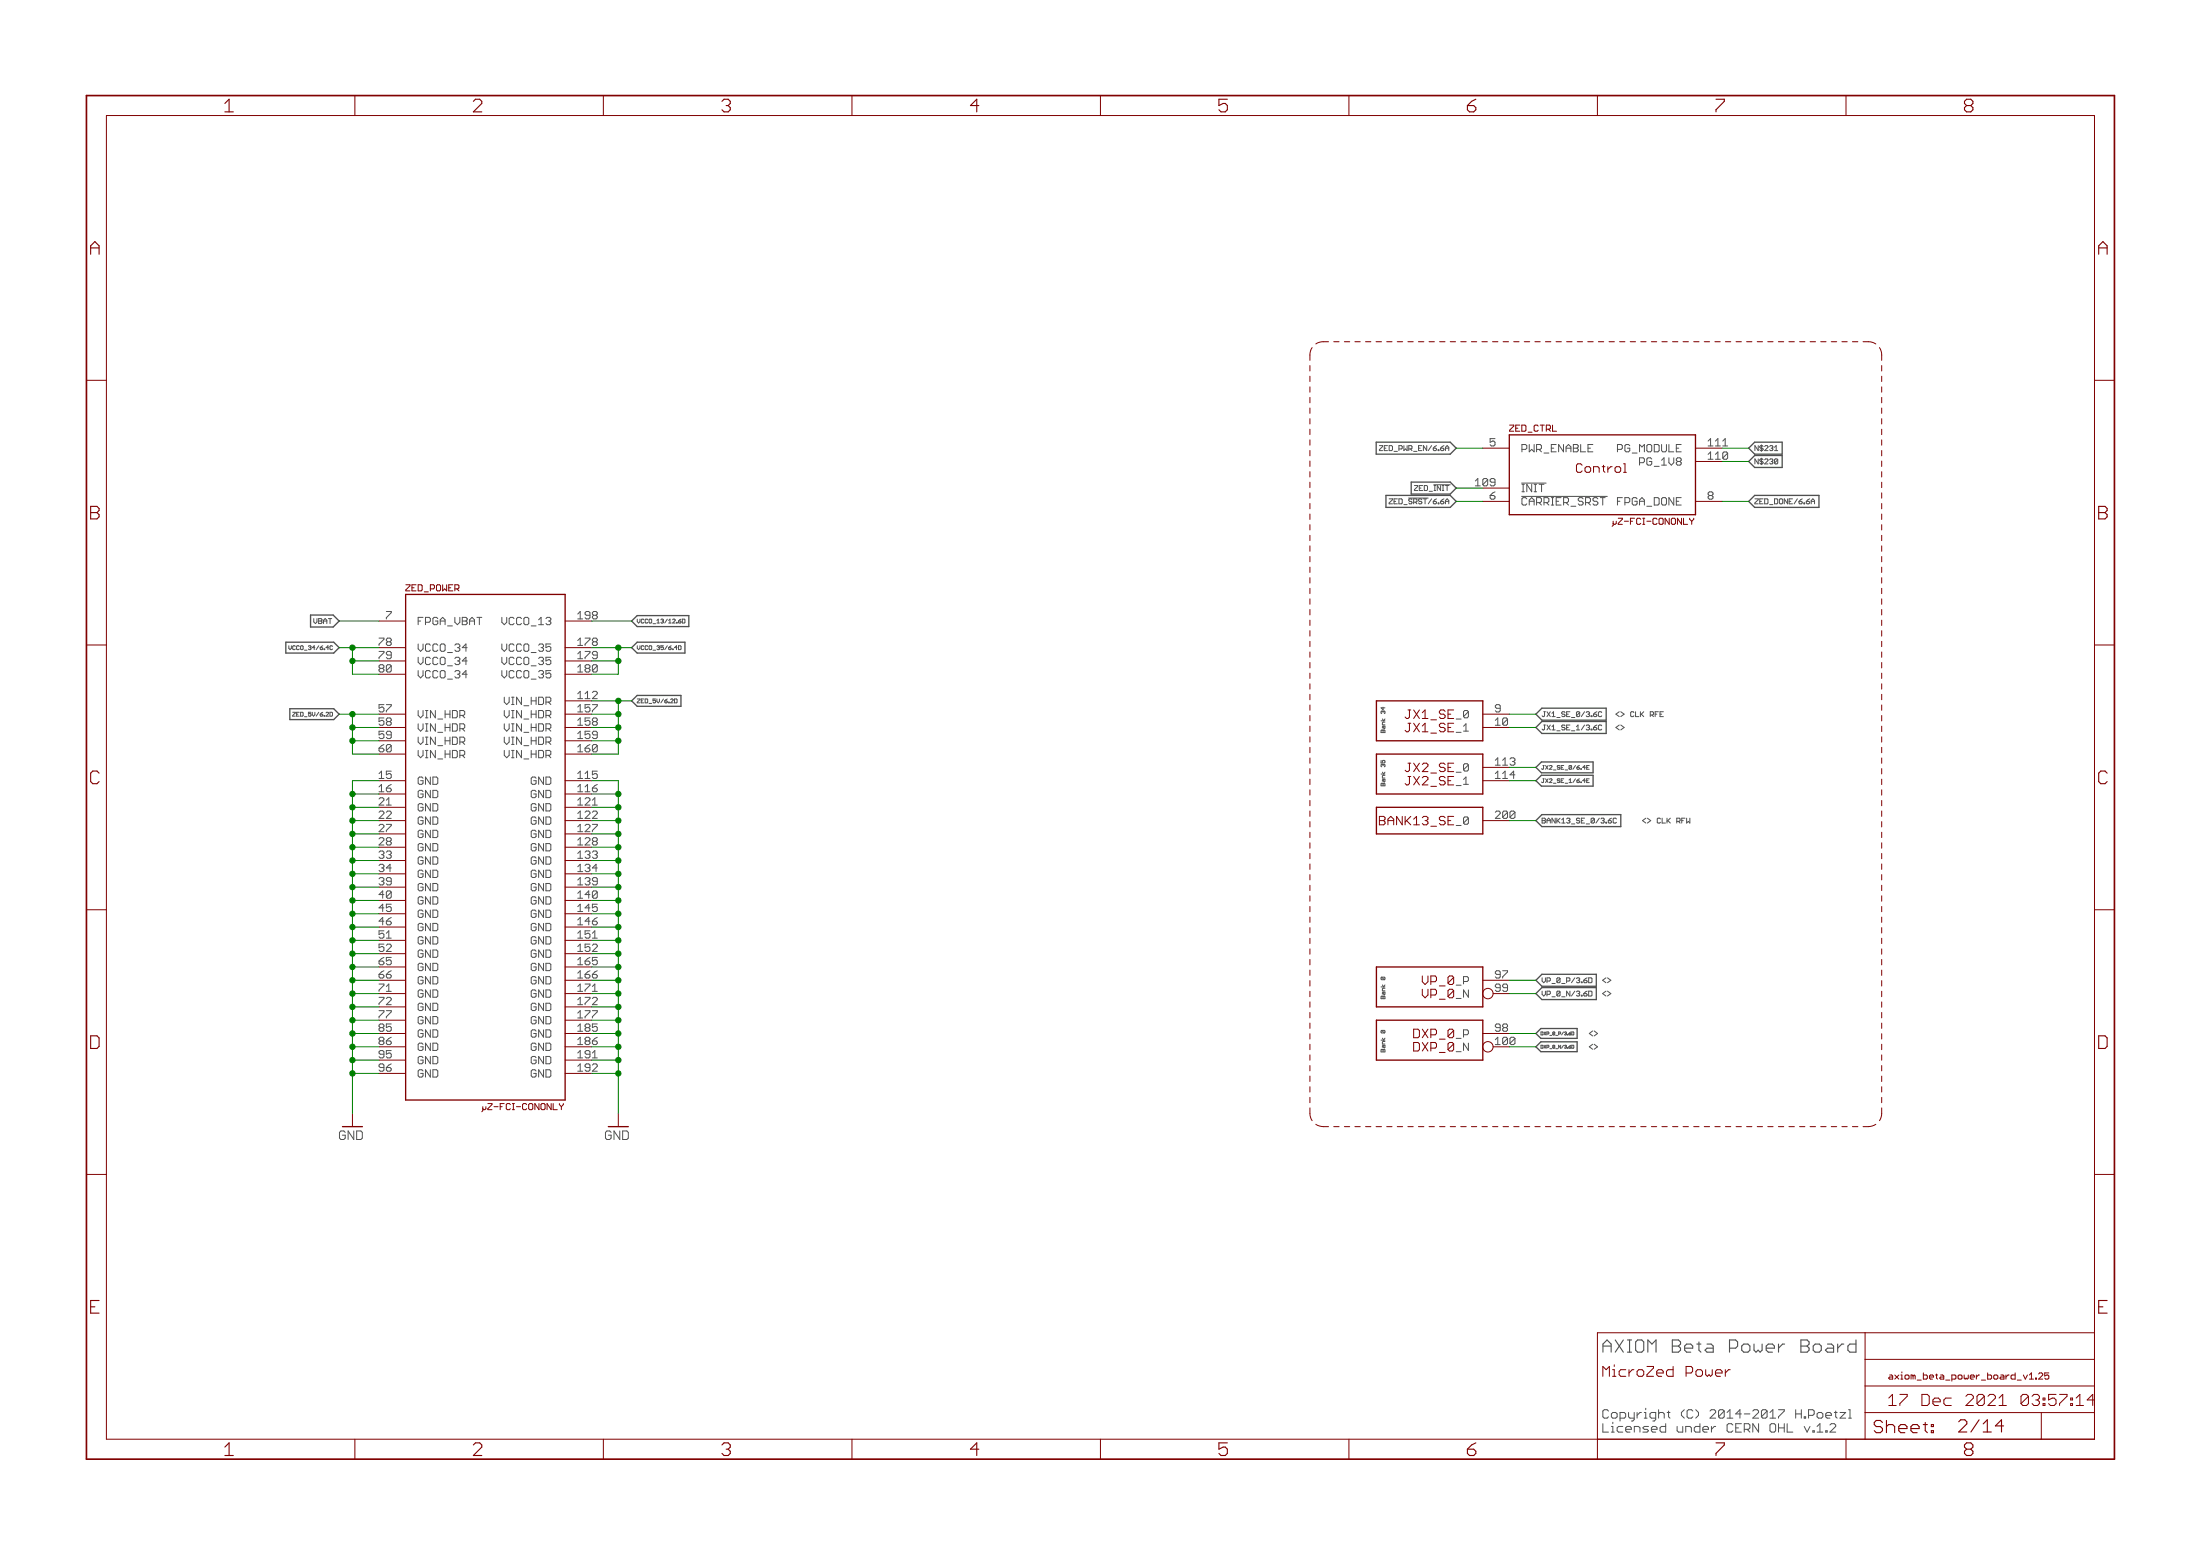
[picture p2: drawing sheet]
<svg xmlns="http://www.w3.org/2000/svg" width="420mm" height="297mm" viewBox="0 0 420 297" stroke-linecap="round" stroke-linejoin="round" font-family="sans-serif">
<path d="M351.7 256.6h.4M354.5 255.8v2.3h-1.2l-.4-.4v-.7l.4-.4h1.2" fill="none" stroke="#505050" stroke-width=".21"/>
<g fill="none" stroke="#505050" stroke-width=".19">
<path d="M265.3 95.2h.6M265.9 95.4l-.6 .6v.2h.6M269 95.1h3.8M273.8 92.5h3.2M290.6 94.8h16.4M290.6 92.2h4.7M305.9 136l-.1-.1-.5 .1v.7l.1 .1h.4l.1-.1M305.9 138.6l-.1-.2-.5 .2v.6l.1 .1h.4l.1-.1M317 135.9h.7M317 136.8h.7M303 146.5h.3M303 149h.3"/>
<path d="M303.5 146.1h-.5v.8h.5M303.5 148.7h-.5v.7h.5M308.5 156.2l.2 .1M308.7 157l-.2 .1M300.2 197l.4 .1-.1 .5h-.3M300.5 199.5v.6M303.4 186.7h.5l.1 .1v.7l-.1 .1h-.5M303.9 189.2l.1 .2v.6l-.1 .1M347 272.3l.6-.5v1.6M347 273.4h1.1M348.7 270.5l.3 .2h.5M348.7 269.9l.3-.3h.5l.3 .3v.3h-1.1"/>
<path d="M348.7 273.1h.3v.3h-.3zM349.5 272l.3-.2h.5l.3 .2v.3l-1.1 1.1h1.1M350.3 269.6h.6M350.6 269.4v1.1l.3 .2M351.4 269.6h1.1l-1.1 1.1h1.1M353 270.7h.6M353 269.1h.3v1.6"/>
</g>
<g fill="none" stroke="#505050" stroke-width=".25">
<path d="M262.8 84.4h14.2l1.1 1.2-1.1 1.1h-14.2zM264.7 94.6h12.3l1.1 1.1-1.1 1.2h-12.3zM269.5 92h7.5l1.1 1.2-1.1 1.1h-7.5zM335.1 94.6h12.3v2.3h-12.3l-1.1-1.2zM335.1 84.4h5.3v2.3h-5.3l-1.1-1.1zM335.1 87h5.3v2.2h-5.3l-1.1-1.1zM59.3 117.4h4.3l1.2 1.2-1.2 1.1h-4.3zM120.6 118.6l1.1-1.1h9.9v2.1h-9.9zM54.6 122.6h9.1l1.1 1-1.1 1.1h-9.1zM55.4 135.3h8.3l1.1 1-1.1 1.1h-8.3zM120.6 123.6l1.1-1h9.1v2.1h-9.1zM120.6 133.8l1.1-1h8.3v2h-8.3z"/>
<path d="M293.3 136.3l1.2-1.1h12.2v2.3h-12.2zM293.3 138.9l1.2-1.2h12.2v2.3h-12.2zM293.3 146.5l1.1-1h9.8v2h-9.8zM293.3 149l1.1-1h9.8v2.1h-9.8zM293.3 156.7l1.2-1.2h15v2.3h-15zM293.3 187.1l1.2-1.1h10.4v2.3h-10.4zM293.3 189.7l1.2-1.2h10.4v2.3h-10.4zM293.3 197.3l1-1h6.9v1.9h-6.9zM293.3 199.8l1-.9h6.9v1.9h-6.9z"/>
</g>
<g fill="none" stroke="#800000" stroke-width=".19">
<path d="M67.8 18.2v3.9M115.2 18.2v3.9M162.7 18.2v3.9M210.2 18.2v3.9M257.6 18.2v3.9M305.1 18.2v3.9M352.6 18.2v3.9M20.3 22.1h379.7v252.6h-379.7zM16.5 72.6h3.8M250.2 69.8v1M250.2 71.8v1M250.2 73.9v1"/>
<path d="M250.2 75.9v1M250.2 77.9v1M250.2 79.9v1M250.6 66.4l-.2 .3a4 4 0 0 0-.2 2.1M253.7 65.2a3.6 3.6 0 0 0-2.4 .5M254.7 65.2h1M256.8 65.2h1M258.8 65.2h1M260.8 65.2h1M262.8 65.2h1M264.8 65.2h1.1M266.8 65.2h1.1"/>
<path d="M268.9 65.2h1M270.9 65.2h1M272.9 65.2h1M274.9 65.2h1.1M277 65.2h1M279 65.2h1M281 65.2h1M283 65.2h1.1M285.1 65.2h1M287.1 65.2h1M289.1 65.2h1M291.1 65.2h1"/>
<path d="M293.1 65.2h1.1M295.1 65.2h1.1M297.2 65.2h1M299.2 65.2h1M301.2 65.2h1M303.2 65.2h1.1M305.3 65.2h1M307.3 65.2h1M309.3 65.2h1M311.3 65.2h1.1M313.4 65.2h1M315.4 65.2h1"/>
<path d="M317.4 65.2h1M319.4 65.2h1M321.4 65.2h1.1M323.5 65.2h1M325.5 65.2h1M327.5 65.2h1M329.5 65.2h1M331.6 65.2h1M333.6 65.2h1M335.6 65.2h1M337.6 65.2h1M339.6 65.2h1.1"/>
<path d="M341.7 65.2h1M343.7 65.2h1M345.7 65.2h1M347.7 65.2h1M349.7 65.2h1.1M351.8 65.2h1M353.8 65.2h1M355.8 65.2a3.6 3.6 0 0 1 2.4 .5M358.9 66.4l.2 .3a4 4 0 0 1 .3 2.1M359.4 69.8v1M359.4 71.8v1M359.4 73.9v1"/>
<path d="M359.4 75.9v1M359.4 77.9v1M359.4 79.9v1M400 72.6h3.8M250.2 81.9v1.1M250.2 84v1M250.2 86v1M250.2 88v1M250.2 90v1.1M250.2 92.1v1M250.2 94.1v1M250.2 96.1v1"/>
<path d="M250.2 98.1v1.1M283.2 95.7h5M283.2 85.6h5M283.2 93.2h5M308.1 99.5v.8l-.2 .2M308.1 99.9l.2 .2M323.8 95.7h5.1M323.8 85.6h5.1M323.8 88.1h5.1M359.4 81.9v1.1M359.4 84v1M359.4 86v1"/>
<path d="M359.4 88v1M359.4 90v1.1M359.4 92.1v1M359.4 94.1v1M359.4 96.1v1M359.4 98.1v1.1M72.4 118.6h5.1M107.9 118.6h5.1M250.2 100.2v1M250.2 102.2v1M250.2 104.2v1M250.2 106.2v1.1"/>
<path d="M250.2 108.3v1M250.2 110.3v1M250.2 112.3v1M250.2 114.3v1.1M250.2 116.4v1M250.2 118.4v1M359.4 100.2v1M359.4 102.2v1M359.4 104.2v1M359.4 106.2v1.1M359.4 108.3v1M359.4 110.3v1"/>
<path d="M359.4 112.3v1M359.4 114.3v1.1M359.4 116.4v1M359.4 118.4v1M16.5 123.1h3.8M72.4 123.6h5.1M72.4 126.2h5.1M72.4 128.7h5.1M72.4 136.3h5.1M72.4 138.9h5.1M107.9 123.6h5.1M107.9 126.2h5.1"/>
<path d="M107.9 128.7h5.1M107.9 136.3h5.1M107.9 138.9h5.1M107.9 133.8h5.1M250.2 120.4v1M250.2 122.4v1M250.2 124.5v1M250.2 126.5v1M250.2 128.5v1M250.2 130.5v1.1M250.2 132.5v1.1M250.2 134.6v1"/>
<path d="M250.2 136.6v1M250.2 138.6v1.1M268.4 136.9l.2 .3h.3M268.4 139.4l.2 .3h.3M283.2 136.3h5M283.2 138.9h5M359.4 120.4v1M359.4 122.4v1M359.4 124.5v1M359.4 126.5v1M359.4 128.5v1M359.4 130.5v1.1"/>
<path d="M359.4 132.5v1.1M359.4 134.6v1M359.4 136.6v1M359.4 138.6v1.1M400 123.1h3.8M72.4 149h5.1M72.4 151.6h5.1M72.4 154.1h5.1M72.4 156.7h5.1M72.4 159.2h5.1M72.4 141.4h5.1M72.4 144h5.1"/>
<path d="M107.9 149h5.1M107.9 151.6h5.1M107.9 154.1h5.1M107.9 156.7h5.1M107.9 159.2h5.1M107.9 141.4h5.1M107.9 144h5.1M250.2 140.7v1M250.2 142.7v1M250.2 144.7v1M250.2 146.7v1M250.2 148.7v1.1"/>
<path d="M250.2 150.8v1M250.2 152.8v1M250.2 154.8v1.1M250.2 156.8v1.1M250.2 158.9v1M268.4 147l.2 .3h.3M268.4 149.6l.2 .2h.3M283.2 149h5M283.2 156.7h5M283.2 146.5h5M359.4 140.7v1M359.4 142.7v1"/>
<path d="M359.4 144.7v1M359.4 146.7v1M359.4 148.7v1.1M359.4 150.8v1M359.4 152.8v1M359.4 154.8v1.1M359.4 156.8v1.1M359.4 158.9v1M16.5 173.7h3.8M72.4 161.7h5.1M72.4 164.3h5.1M72.4 166.8h5.1"/>
<path d="M72.4 169.4h5.1M72.4 171.9h5.1M72.4 174.4h5.1M72.4 177h5.1M72.4 179.5h5.1M107.9 161.7h5.1M107.9 164.3h5.1M107.9 166.8h5.1M107.9 169.4h5.1M107.9 171.9h5.1M107.9 174.4h5.1M107.9 177h5.1"/>
<path d="M107.9 179.5h5.1M250.2 160.9v1M250.2 162.9v1M250.2 164.9v1.1M250.2 167v1M250.2 169v1M250.2 171v1M250.2 173v1.1M250.2 175.1v1M250.2 177.1v1M250.2 179.1v1M359.4 160.9v1"/>
<path d="M359.4 162.9v1M359.4 164.9v1.1M359.4 167v1M359.4 169v1M359.4 171v1M359.4 173v1.1M359.4 175.1v1M359.4 177.1v1M359.4 179.1v1M400 173.7h3.8M72.4 182.1h5.1M72.4 184.6h5.1"/>
<path d="M72.4 187.1h5.1M72.4 189.7h5.1M72.4 192.2h5.1M72.4 194.8h5.1M72.4 197.3h5.1M72.4 199.8h5.1M107.9 182.1h5.1M107.9 184.6h5.1M107.9 187.1h5.1M107.9 189.7h5.1M107.9 192.2h5.1M107.9 194.8h5.1"/>
<path d="M107.9 197.3h5.1M107.9 199.8h5.1M250.2 181.1v1.1M250.2 183.2v1M250.2 185.2v1M250.2 187.2v1M250.2 189.2v1.1M250.2 191.3v1M250.2 193.3v1M250.2 195.3v1M250.2 197.3v1.1M250.2 199.3v1.1"/>
<path d="M283.2 187.1h5M283.2 197.3h5M359.4 181.1v1.1M359.4 183.2v1M359.4 185.2v1M359.4 187.2v1M359.4 189.2v1.1M359.4 191.3v1M359.4 193.3v1M359.4 195.3v1M359.4 197.3v1.1M359.4 199.3v1.1"/>
<path d="M67.3 212.5v2.6M72.4 202.4h5.1M72.4 204.9h5.1M92.2 211.3v.7l-.2 .2M92.2 211.6l.2 .2M107.9 202.4h5.1M107.9 204.9h5.1M118.1 212.5v2.6M250.2 211.5a3.6 3.6 0 0 0 .4 2.4M250.2 201.4v1M250.2 203.4v1M250.2 205.4v1.1"/>
<path d="M250.2 207.5v1M250.2 209.5v1M251.3 214.6l1 .4 1.4 .1M254.7 215.1h1M256.8 215.1h1M258.8 215.1h1M260.8 215.1h1M262.8 215.1h1M264.8 215.1h1.1M266.8 215.1h1.1M268.9 215.1h1M270.9 215.1h1"/>
<path d="M272.9 215.1h1M274.9 215.1h1.1M277 215.1h1M279 215.1h1M281 215.1h1M283 215.1h1.1M285.1 215.1h1M287.1 215.1h1M289.1 215.1h1M291.1 215.1h1M293.1 215.1h1.1M295.1 215.1h1.1"/>
<path d="M297.2 215.1h1M299.2 215.1h1M301.2 215.1h1M303.2 215.1h1.1M305.3 215.1h1M307.3 215.1h1M309.3 215.1h1M311.3 215.1h1.1M313.4 215.1h1M315.4 215.1h1M317.4 215.1h1M319.4 215.1h1"/>
<path d="M321.4 215.1h1.1M323.5 215.1h1M325.5 215.1h1M327.5 215.1h1M329.5 215.1h1M331.6 215.1h1M333.6 215.1h1M335.6 215.1h1M337.6 215.1h1M339.6 215.1h1.1M341.7 215.1h1M343.7 215.1h1"/>
<path d="M345.7 215.1h1M347.7 215.1h1M349.7 215.1h1.1M351.8 215.1h1M353.8 215.1h1M358.2 214.6l-1 .4-1.4 .1M359.4 211.5a3.6 3.6 0 0 1-.5 2.4M359.4 201.4v1M359.4 203.4v1M359.4 205.4v1.1M359.4 207.5v1M359.4 209.5v1"/>
<path d="M16.5 224.2h3.8M400 224.2h3.8M356.2 254.4v20.3M356.2 259.5h43.8M400 254.4h-94.9v24.2M67.8 274.7v3.9M115.2 274.7v3.9M162.7 274.7v3.9M210.2 274.7v3.9M257.6 274.7v3.9M330.4 261.5h-.3l-.6 .6M352.6 274.7v3.9"/>
<path d="M356.2 269.7h43.8M356.2 264.6h43.8M389.5 262.1h.4l.2 .4-.8 .8h.8M389.8 269.7v5M391.3 262.1h-.8v.6l.4-.2 .4 .2v.4l-.2 .2h-.4l-.2-.2M396.5 268.3h1.4M400 267.3h-1.4l1.1-1.1v2.1"/>
<circle cx="284.2" cy="189.7" r=".99"/>
<circle cx="284.2" cy="199.8" r=".99"/>
</g>
<path d="M288.2 83h35.6v15.3h-35.6zM77.5 113.5h30.4v96.5h-30.4zM262.9 133.8h20.3v7.6h-20.3zM262.9 144h20.3v7.6h-20.3zM262.9 154.1h20.3v5.1h-20.3zM262.9 184.6h20.3v7.6h-20.3zM262.9 194.8h20.3v7.6h-20.3z" fill="none" stroke="#800000" stroke-width=".25"/>
<path d="M359.5 271.5l-.4-.3h-.8l-.4 .3v.4l.4 .4h.8l.4 .4v.4l-.4 .4h-.8l-.4-.4M360.3 271.2v2.3M360.3 272.3l.4-.4h.8l.3 .4v1.2M362.6 272.7h1.6v-.4l-.4-.4h-.8l-.4 .4v.8l.4 .4h.8M365 272.7h1.5v-.4l-.4-.4h-.7l-.4 .4v.8l.4 .4h.7M367.3 271.9h.8M367.7 271.5v1.6l.4 .4M368.9 271.9h.4v.4h-.4zM368.9 273.1h.4v.4h-.4z" fill="none" stroke="#800000" stroke-width=".21"/>
<path d="M16.5 18.2h387.3v260.4h-387.3z" fill="none" stroke="#800000" stroke-width=".32"/>
<g fill="none" stroke="#008000" stroke-width=".19">
<path d="M278.1 85.6h5.1M278.1 93.2h5.1M278.1 95.7h5.1M328.9 85.6h5.1M328.9 88.1h5.1M328.9 95.7h5.1M64.8 118.6h7.6M113 118.6h7.6M64.8 123.6h7.6M64.8 136.3h7.6M67.3 123.6v5.1h5.1M67.3 126.2h5.1"/>
<path d="M67.3 136.3v7.7h5.1M67.3 138.9h5.1M113 126.2h5.1M113 123.6h7.6M113 133.8h7.6M113 136.3h5.1M113 138.9h5.1M118.1 123.6v5.1h-5.1M118.1 133.8v10.2h-5.1M288.2 136.3h5.1M288.2 138.9h5.1M67.3 141.4h5.1"/>
<path d="M67.3 151.6h5.1M67.3 154.1h5.1M67.3 156.7h5.1M67.3 159.2h5.1M72.4 149h-5.1v63.5M113 149h5.1v63.5M113 141.4h5.1M113 151.6h5.1M113 154.1h5.1M113 156.7h5.1M113 159.2h5.1M288.2 149h5.1"/>
<path d="M288.2 156.7h5.1M288.2 146.5h5.1M67.3 161.7h5.1M67.3 164.3h5.1M67.3 166.8h5.1M67.3 169.4h5.1M67.3 171.9h5.1M67.3 174.4h5.1M67.3 177h5.1M67.3 179.5h5.1M113 161.7h5.1M113 164.3h5.1"/>
<path d="M113 166.8h5.1M113 169.4h5.1M113 171.9h5.1M113 174.4h5.1M113 177h5.1M113 179.5h5.1M67.3 182.1h5.1M67.3 184.6h5.1M67.3 187.1h5.1M67.3 189.7h5.1M67.3 192.2h5.1M67.3 194.8h5.1"/>
<path d="M67.3 197.3h5.1M67.3 199.8h5.1M113 182.1h5.1M113 184.6h5.1M113 187.1h5.1M113 189.7h5.1M113 192.2h5.1M113 194.8h5.1M113 197.3h5.1M113 199.8h5.1M288.2 187.1h5.1M288.2 189.7h5.1"/>
<path d="M288.2 197.3h5.1M288.2 199.8h5.1M67.3 202.4h5.1M67.3 204.9h5.1M113 202.4h5.1M113 204.9h5.1"/>
</g>
<g fill="#008000" stroke="#008000" stroke-width=".19">
<circle cx="118.1" cy="126.2" r=".51"/>
<circle cx="118.1" cy="123.6" r=".51"/>
<circle cx="67.3" cy="126.2" r=".51"/>
<circle cx="67.3" cy="123.6" r=".51"/>
<circle cx="118.1" cy="136.3" r=".51"/>
<circle cx="118.1" cy="138.9" r=".51"/>
<circle cx="118.1" cy="141.4" r=".51"/>
<circle cx="118.1" cy="133.8" r=".51"/>
<circle cx="67.3" cy="141.4" r=".51"/>
<circle cx="67.3" cy="138.9" r=".51"/>
<circle cx="67.3" cy="136.3" r=".51"/>
<circle cx="67.3" cy="151.6" r=".51"/>
<circle cx="67.3" cy="154.1" r=".51"/>
<circle cx="67.3" cy="156.7" r=".51"/>
<circle cx="67.3" cy="159.2" r=".51"/>
<circle cx="67.3" cy="161.7" r=".51"/>
<circle cx="67.3" cy="164.3" r=".51"/>
<circle cx="67.3" cy="166.8" r=".51"/>
<circle cx="67.3" cy="169.4" r=".51"/>
<circle cx="67.3" cy="171.9" r=".51"/>
<circle cx="67.3" cy="174.4" r=".51"/>
<circle cx="67.3" cy="177" r=".51"/>
<circle cx="67.3" cy="179.5" r=".51"/>
<circle cx="67.3" cy="182.1" r=".51"/>
<circle cx="67.3" cy="184.6" r=".51"/>
<circle cx="67.3" cy="187.1" r=".51"/>
<circle cx="67.3" cy="189.7" r=".51"/>
<circle cx="67.3" cy="192.2" r=".51"/>
<circle cx="67.3" cy="194.8" r=".51"/>
<circle cx="67.3" cy="197.3" r=".51"/>
<circle cx="67.3" cy="199.8" r=".51"/>
<circle cx="67.3" cy="202.4" r=".51"/>
<circle cx="67.3" cy="204.9" r=".51"/>
<circle cx="118.1" cy="151.6" r=".51"/>
<circle cx="118.1" cy="154.1" r=".51"/>
<circle cx="118.1" cy="156.7" r=".51"/>
<circle cx="118.1" cy="159.2" r=".51"/>
<circle cx="118.1" cy="161.7" r=".51"/>
<circle cx="118.1" cy="164.3" r=".51"/>
<circle cx="118.1" cy="166.8" r=".51"/>
<circle cx="118.1" cy="169.4" r=".51"/>
<circle cx="118.1" cy="171.9" r=".51"/>
<circle cx="118.1" cy="174.4" r=".51"/>
<circle cx="118.1" cy="177" r=".51"/>
<circle cx="118.1" cy="179.5" r=".51"/>
<circle cx="118.1" cy="182.1" r=".51"/>
<circle cx="118.1" cy="184.6" r=".51"/>
<circle cx="118.1" cy="187.1" r=".51"/>
<circle cx="118.1" cy="189.7" r=".51"/>
<circle cx="118.1" cy="192.2" r=".51"/>
<circle cx="118.1" cy="194.8" r=".51"/>
<circle cx="118.1" cy="197.3" r=".51"/>
<circle cx="118.1" cy="199.8" r=".51"/>
<circle cx="118.1" cy="202.4" r=".51"/>
<circle cx="118.1" cy="204.9" r=".51"/>
</g>
<g font-size="3.7" fill="#800000">
<text x="42.9" y="21.4">1</text>
<text x="90.3" y="21.4">2</text>
<text x="137.8" y="21.4">3</text>
<text x="185.3" y="21.4">4</text>
<text x="232.7" y="21.4">5</text>
<text x="280.2" y="21.4">6</text>
<text x="327.6" y="21.4">7</text>
<text x="375.1" y="21.4">8</text>
<text x="17.2" y="48.6">A</text>
<text x="400.7" y="48.6">A</text>
<text x="17.2" y="99.2">B</text>
<text x="400.7" y="99.2">B</text>
<text x="17.1" y="149.7">C</text>
<text x="400.6" y="149.7">C</text>
<text x="17" y="200.2">D</text>
<text x="400.5" y="200.2">D</text>
<text x="17.3" y="250.8">E</text>
<text x="400.7" y="250.8">E</text>
<text x="42.9" y="277.9">1</text>
<text x="90.3" y="277.9">2</text>
<text x="137.8" y="277.9">3</text>
<text x="185.3" y="277.9">4</text>
<text x="232.7" y="277.9">5</text>
<text x="280.2" y="277.9">6</text>
<text x="327.6" y="277.9">7</text>
<text x="375.1" y="277.9">8</text>
</g>
<text font-size="3.6" fill="#505050" x="306" y="258.2">AXIOM Beta Power Board</text>
<text font-size="3.6" fill="#800000" x="374" y="273.5">2/14</text>
<g font-size="3.2" fill="#800000">
<text x="360.6" y="268.4">17 Dec 2021</text>
<text x="382.3" y="268.4">03:57:15</text>
</g>
<text font-size="2.9" fill="#800000" x="306" y="262.8">MicroZed Power</text>
<g font-size="2.5" fill="#800000">
<text x="301.5" y="90.2">Control</text>
<text x="269.6" y="137.2">JX1_SE</text>
<text x="269.6" y="139.8">JX1_SE</text>
<text x="269.6" y="147.4">JX2_SE</text>
<text x="269.6" y="149.9">JX2_SE</text>
<text x="263.6" y="157.5">BANK13_SE</text>
<text x="272" y="188">VP_0</text>
<text x="272" y="190.6">VP_0</text>
<text x="270.1" y="198.2">DXP_0</text>
<text x="270.1" y="200.7">DXP_0</text>
<text x="64.8" y="217.6">GND</text>
<text x="115.6" y="217.6">GND</text>
</g>
<g font-size="2.5" fill="#505050">
<text x="306" y="270.8">Copyright (C) 2014-2017 H.Poetzl</text>
<text x="306" y="273.5">Licensed under CERN OHL v.1.2</text>
</g>
<g font-size="2.1" fill="#505050">
<text x="284.6" y="85.2">5</text>
<text x="290.6" y="86.3">PWR_ENABLE</text>
<text x="308.2" y="86.3">PG_MODULE</text>
<text x="313.3" y="88.8">PG_1V8</text>
<text x="326.2" y="85.2">111</text>
<text x="326.2" y="87.7">110</text>
<text x="281.9" y="92.8">109</text>
<text x="284.6" y="95.4">6</text>
<text x="290.6" y="93.9">INIT</text>
<text x="326.2" y="95.4">8</text>
<text x="290.6" y="96.5">CARRIER_SRST</text>
<text x="308.5" y="96.5">FPGA_DONE</text>
<text x="73.8" y="118.2">7</text>
<text x="79.8" y="119.3">FPGA_VBAT</text>
<text x="95.7" y="119.3">VCCO_13</text>
<text x="110.3" y="118.2">198</text>
<text x="72.4" y="125.8">79</text>
<text x="72.4" y="123.3">78</text>
<text x="79.8" y="124.4">VCCO_34</text>
<text x="95.7" y="124.4">VCCO_35</text>
<text x="110.3" y="123.3">178</text>
<text x="110.3" y="125.8">179</text>
<text x="72.4" y="128.4">80</text>
<text x="79.8" y="129.5">VCCO_34</text>
<text x="79.8" y="126.9">VCCO_34</text>
<text x="95.7" y="126.9">VCCO_35</text>
<text x="95.7" y="129.5">VCCO_35</text>
<text x="110.3" y="128.4">180</text>
<text x="72.4" y="136">57</text>
<text x="79.8" y="137.1">VIN_HDR</text>
<text x="96.1" y="137.1">VIN_HDR</text>
<text x="96.1" y="134.6">VIN_HDR</text>
<text x="110.3" y="136">157</text>
<text x="110.3" y="133.4">112</text>
<text x="278.4" y="137.1">_0</text>
<text x="285.5" y="136">9</text>
<text x="72.4" y="143.6">60</text>
<text x="72.4" y="141.1">59</text>
<text x="72.4" y="138.5">58</text>
<text x="79.8" y="142.2">VIN_HDR</text>
<text x="79.8" y="139.6">VIN_HDR</text>
<text x="96.1" y="139.6">VIN_HDR</text>
<text x="96.1" y="142.2">VIN_HDR</text>
<text x="110.3" y="138.5">158</text>
<text x="110.3" y="141.1">159</text>
<text x="110.3" y="143.6">160</text>
<text x="278.4" y="139.6">_1</text>
<text x="285.5" y="138.5">10</text>
<text x="72.4" y="148.7">15</text>
<text x="79.8" y="149.8">GND</text>
<text x="79.8" y="144.7">VIN_HDR</text>
<text x="96.1" y="144.7">VIN_HDR</text>
<text x="100.7" y="149.8">GND</text>
<text x="110.3" y="148.7">115</text>
<text x="278.4" y="147.3">_0</text>
<text x="278.4" y="149.8">_1</text>
<text x="285.5" y="146.1">113</text>
<text x="285.5" y="148.7">114</text>
<text x="72.4" y="151.2">16</text>
<text x="72.4" y="153.8">21</text>
<text x="79.8" y="152.3">GND</text>
<text x="79.8" y="154.9">GND</text>
<text x="100.7" y="152.3">GND</text>
<text x="100.7" y="154.9">GND</text>
<text x="110.3" y="151.2">116</text>
<text x="110.3" y="153.8">121</text>
<text x="72.4" y="156.3">22</text>
<text x="72.4" y="158.8">27</text>
<text x="72.4" y="161.4">28</text>
<text x="79.8" y="157.4">GND</text>
<text x="79.8" y="160">GND</text>
<text x="100.7" y="157.4">GND</text>
<text x="100.7" y="160">GND</text>
<text x="110.3" y="156.3">122</text>
<text x="110.3" y="158.8">127</text>
<text x="110.3" y="161.4">128</text>
<text x="278.4" y="157.4">_0</text>
<text x="285.5" y="156.3">200</text>
<text x="72.4" y="163.9">33</text>
<text x="72.4" y="166.5">34</text>
<text x="79.8" y="162.5">GND</text>
<text x="79.8" y="165">GND</text>
<text x="79.8" y="167.6">GND</text>
<text x="100.7" y="162.5">GND</text>
<text x="100.7" y="165">GND</text>
<text x="100.7" y="167.6">GND</text>
<text x="110.3" y="163.9">133</text>
<text x="110.3" y="166.5">134</text>
<text x="72.4" y="169">39</text>
<text x="72.4" y="171.5">40</text>
<text x="79.8" y="170.1">GND</text>
<text x="79.8" y="172.7">GND</text>
<text x="100.7" y="170.1">GND</text>
<text x="100.7" y="172.7">GND</text>
<text x="110.3" y="169">139</text>
<text x="110.3" y="171.5">140</text>
<text x="72.4" y="174.1">45</text>
<text x="72.4" y="176.6">46</text>
<text x="72.4" y="179.2">51</text>
<text x="79.8" y="175.2">GND</text>
<text x="79.8" y="177.7">GND</text>
<text x="100.7" y="175.2">GND</text>
<text x="100.7" y="177.7">GND</text>
<text x="110.3" y="174.1">145</text>
<text x="110.3" y="176.6">146</text>
<text x="110.3" y="179.2">151</text>
<text x="72.4" y="181.7">52</text>
<text x="72.4" y="184.2">65</text>
<text x="79.8" y="180.3">GND</text>
<text x="79.8" y="182.8">GND</text>
<text x="79.8" y="185.4">GND</text>
<text x="100.7" y="180.3">GND</text>
<text x="100.7" y="182.8">GND</text>
<text x="100.7" y="185.4">GND</text>
<text x="110.3" y="181.7">152</text>
<text x="110.3" y="184.2">165</text>
<text x="72.4" y="186.8">66</text>
<text x="72.4" y="189.3">71</text>
<text x="72.4" y="191.9">72</text>
<text x="79.8" y="187.9">GND</text>
<text x="79.8" y="190.4">GND</text>
<text x="100.7" y="187.9">GND</text>
<text x="100.7" y="190.4">GND</text>
<text x="110.3" y="186.8">166</text>
<text x="110.3" y="189.3">171</text>
<text x="110.3" y="191.9">172</text>
<text x="278.5" y="187.9">_P</text>
<text x="285.5" y="186.8">97</text>
<text x="72.4" y="194.4">77</text>
<text x="72.4" y="196.9">85</text>
<text x="79.8" y="193">GND</text>
<text x="79.8" y="195.5">GND</text>
<text x="100.7" y="193">GND</text>
<text x="100.7" y="195.5">GND</text>
<text x="110.3" y="194.4">177</text>
<text x="110.3" y="196.9">185</text>
<text x="285.5" y="196.9">98</text>
<text x="72.4" y="199.5">86</text>
<text x="72.4" y="202">95</text>
<text x="79.8" y="198">GND</text>
<text x="79.8" y="200.6">GND</text>
<text x="79.8" y="203.1">GND</text>
<text x="100.7" y="198">GND</text>
<text x="100.7" y="200.6">GND</text>
<text x="100.7" y="203.1">GND</text>
<text x="110.3" y="199.5">186</text>
<text x="110.3" y="202">191</text>
<text x="278.5" y="198">_P</text>
<text x="72.4" y="204.6">96</text>
<text x="79.8" y="205.7">GND</text>
<text x="100.7" y="205.7">GND</text>
<text x="110.3" y="204.6">192</text>
</g>
<g font-size="2.1" fill="#800000">
<text x="278.2" y="190.4">_N</text>
<text x="285.5" y="189.3">99</text>
<text x="278.2" y="200.6">_N</text>
<text x="285.5" y="199.5">100</text>
</g>
<g font-size="1.8" fill="#800000">
<text x="288.3" y="82.4">ZED_CTRL</text>
<text x="308.6" y="100.1">µZ-FCI-CONONLY</text>
<text x="77.5" y="112.8">ZED_POWER</text>
<text x="92.7" y="211.9">µZ-FCI-CONONLY</text>
<text x="360.6" y="263.3">axiom_beta_power_board_v1.25</text>
</g>
<g font-size="1.4" fill="#505050">
<text x="263.6" y="86.1">ZED_PWR_EN/6.6A</text>
<text x="335.1" y="88.6">N$230</text>
<text x="335.1" y="86.1">N$231</text>
<text x="270.5" y="93.7">ZED_INIT</text>
<text x="265.9" y="96.2">ZED_SRST/6.6A</text>
<text x="335.1" y="96.2">ZED_DONE/6.6A</text>
<text x="59.8" y="119.1">VBAT</text>
<text x="294.5" y="136.8">JX1_SE_0/3.6C</text>
<text x="308.6" y="136.8">&lt;&gt; CLK RFE</text>
<text x="294.5" y="139.4">JX1_SE_1/3.6C</text>
<text x="308.6" y="139.4">&lt;&gt;</text>
<text x="294.5" y="157.2">BANK13_SE_0/3.6C</text>
<text x="313.7" y="157.2">&lt;&gt; CLK RFW</text>
<text x="294.5" y="187.6">VP_0_P/3.6D</text>
<text x="294.5" y="190.2">VP_0_N/3.6D</text>
<text x="306" y="187.6">&lt;&gt;</text>
<text x="306" y="190.2">&lt;&gt;</text>
<text x="303.5" y="197.8">&lt;&gt;</text>
<text x="303.5" y="200.3">&lt;&gt;</text>
</g>
<g font-size="1.1" fill="#505050">
<text x="121.7" y="119">VCCO_13/12.6D</text>
<text x="55.4" y="124">VCCO_34/6.4C</text>
<text x="121.7" y="124">VCCO_35/6.4D</text>
<text x="56.2" y="136.7">ZED_5V/6.2D</text>
<text x="121.7" y="134.2">ZED_5V/6.2D</text>
<text x="264.5" y="139.9" transform="rotate(-90 264.5 139.9)">Bank 34</text>
<text x="294.4" y="146.9">JX2_SE_0/6.4E</text>
<text x="294.4" y="149.4">JX2_SE_1/6.4E</text>
<text x="264.5" y="150.1" transform="rotate(-90 264.5 150.1)">Bank 35</text>
<text x="264.5" y="190.7" transform="rotate(-90 264.5 190.7)">Bank 0</text>
<text x="264.5" y="200.8" transform="rotate(-90 264.5 200.8)">Bank 0</text>
</g>
<g font-size=".8" fill="#505050">
<text x="294.3" y="197.6">DXP_0_P/3.6D</text>
<text x="294.3" y="200.1">DXP_0_N/3.6D</text>
</g>
</svg>
